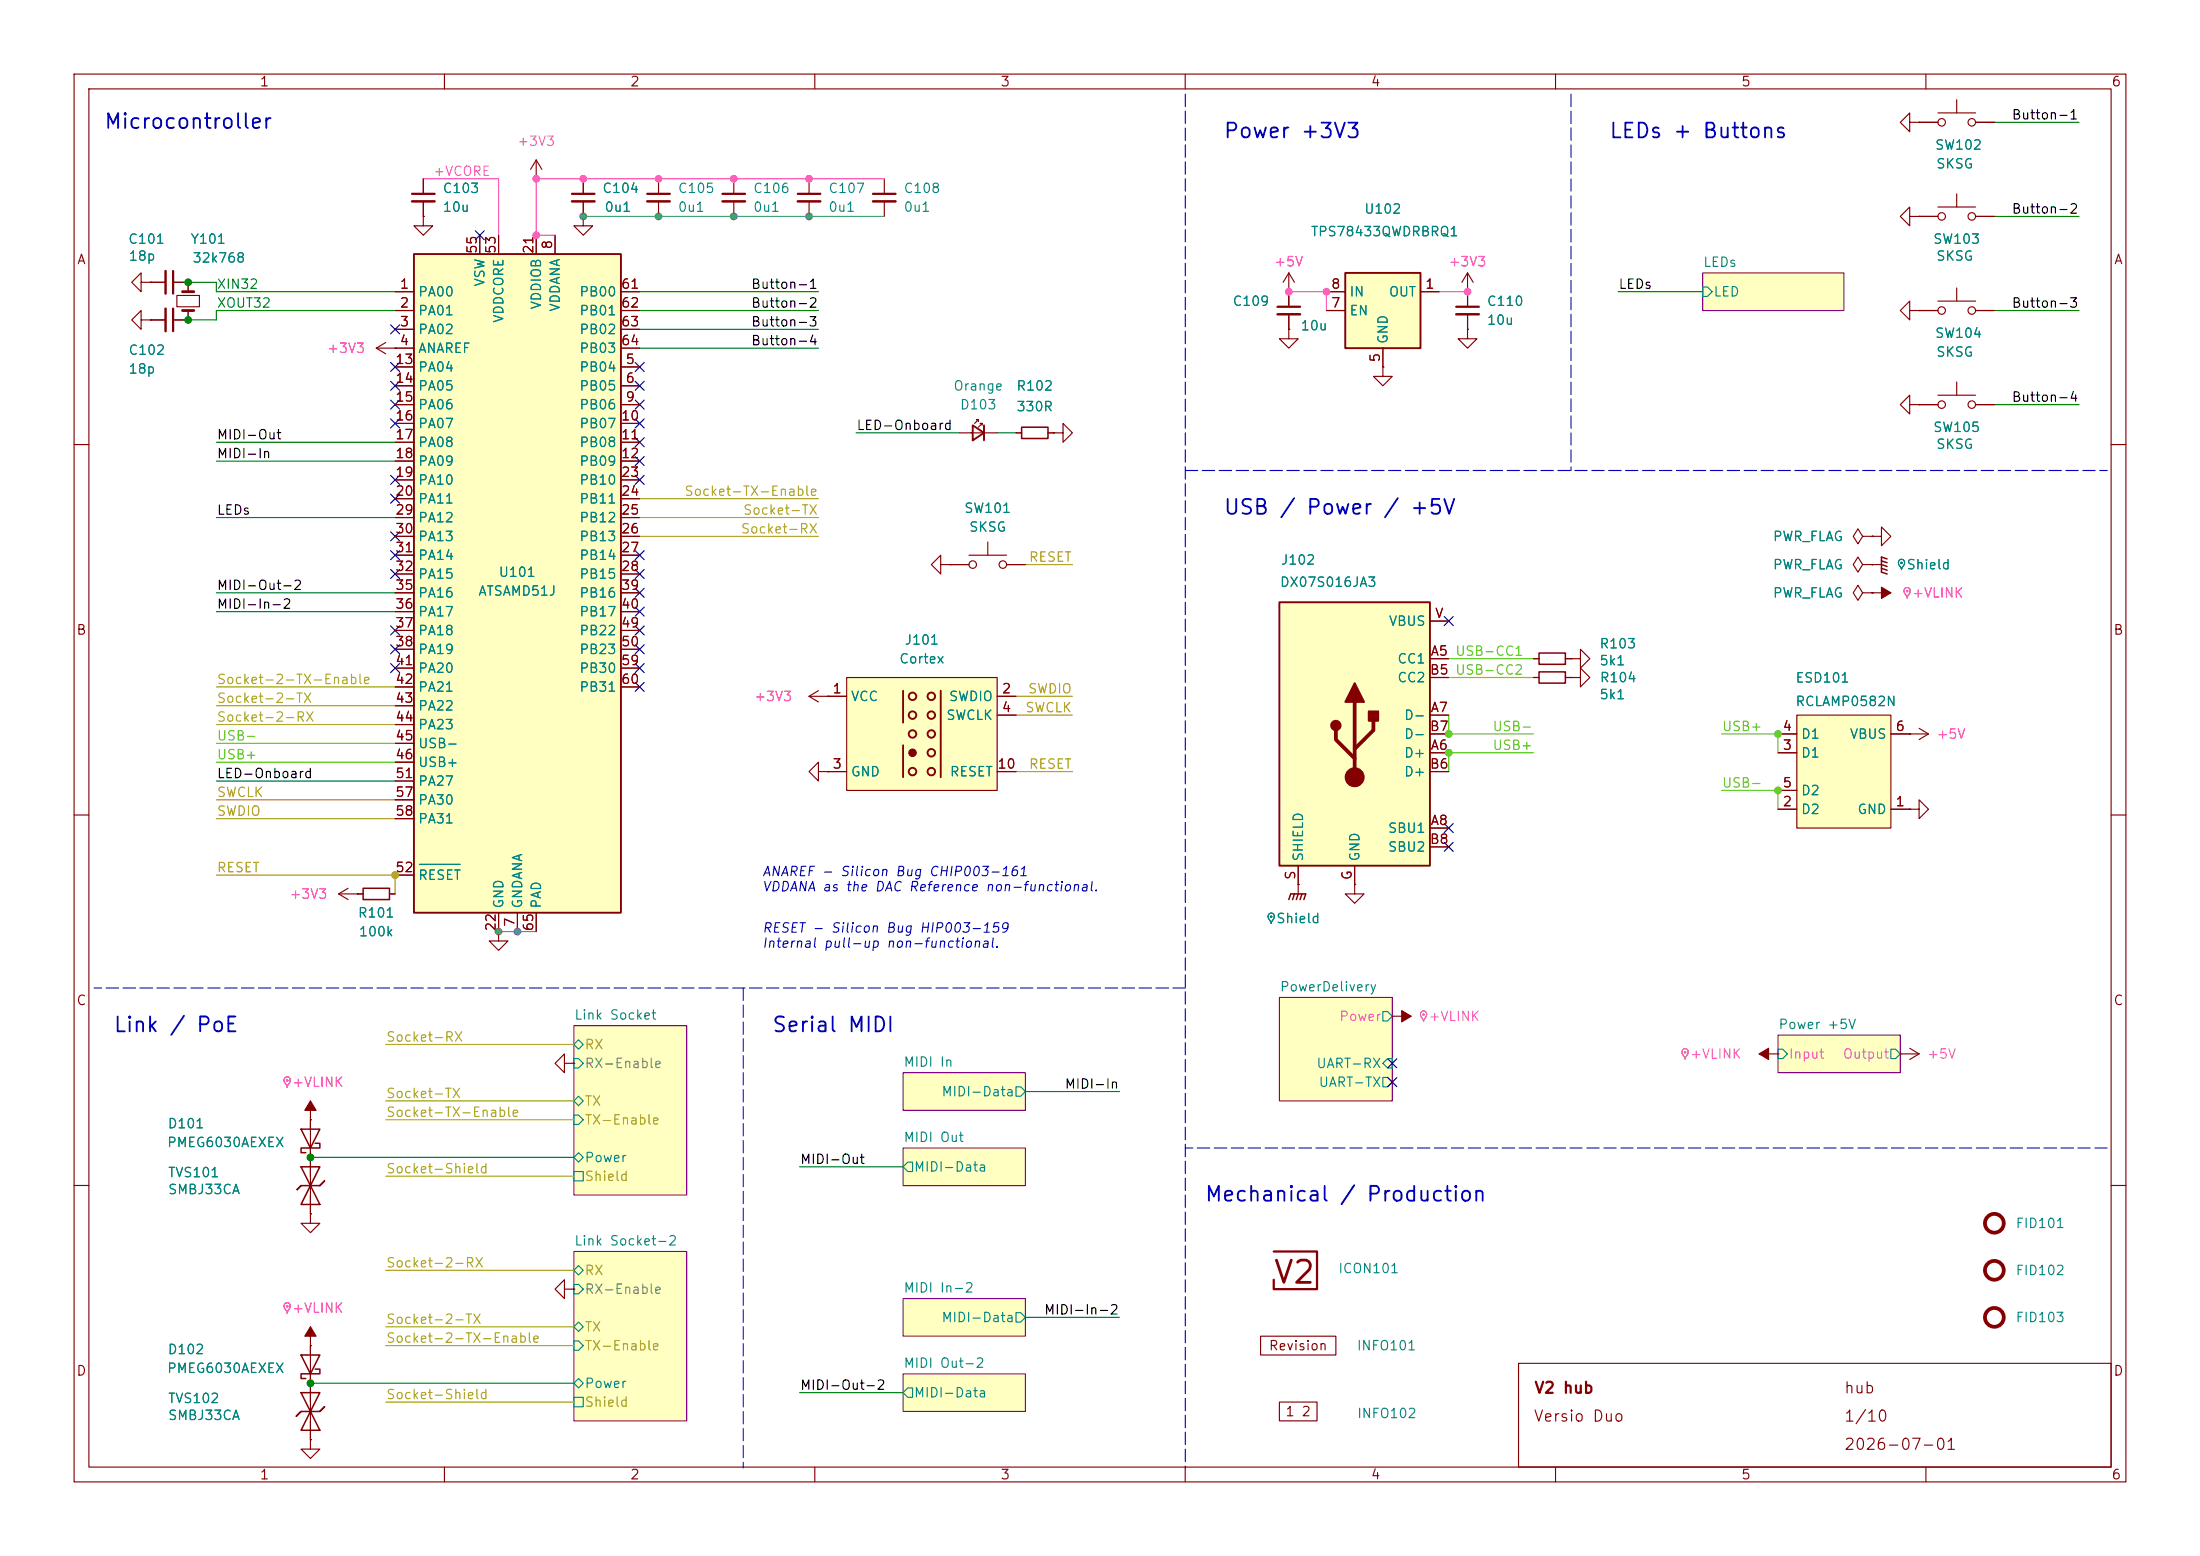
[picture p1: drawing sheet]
<svg xmlns="http://www.w3.org/2000/svg" width="297mm" height="210mm" viewBox="0 0 297 210" stroke-linecap="round" stroke-linejoin="round" font-family="sans-serif">
<g fill="none" stroke="#840000" stroke-width=".15">
<path d="M10 10h277v190h-277zM12 12h273v186h-273zM60 10v2M110 10v2M160 10v2M210 10v2M260 10v2M72.4 24.1h.1M72.4 21.6l-.8 1.3M72.4 21.6l.8 1.3M72.4 21.6v2.5M259.1 29.2h2.5"/>
<path d="M261.6 27.9h5.1M264.2 26.2v1.7M266.7 29.2h2.5M142.2 58.4h1.3v-1.2l1.3 1.2-1.3 1.3v-1.3M142.2 58.4h.1M10 60h2M127 76.2v-1.3l-1.3 1.3 1.3 1.3v-1.3h1.3M128.3 76.2h.1M128.3 76.2h2.5M130.8 74.9h5.1M133.3 73.2v1.7M135.9 76.2h2.5"/>
<path d="M285 60h2M10 110h2M257.8 109.2h1.3v-1.2l1.2 1.2-1.2 1.3v-1.3M257.8 109.2h.1M285 110h2M188 137.2h.1M188 137.2h2.5M237.5 142.2h2.5M240 142.2h.1M10 160h2M285 160h2M60 198v2"/>
<path d="M110 198v2M160 198v2M170.2 180.3h10.1v2.6h-10.1zM205 184h80v14h-80zM210 198v2M260 198v2"/>
<circle cx="262.1" cy="29.2" r=".51"/>
<circle cx="266.2" cy="29.2" r=".51"/>
<circle cx="131.3" cy="76.2" r=".51"/>
<circle cx="135.4" cy="76.2" r=".51"/>
</g>
<g fill="#ffffc2" stroke="#ffffc2" stroke-width=".14">
<path d="M172.7 134.6h15.3v14h-15.3z"/>
<path d="M229.9 36.8h19v5.1h-19z"/>
<path d="M77.5 138.4h15.2v22.9h-15.2z"/>
<path d="M121.9 144.8h16.5v5.1h-16.5z"/>
<path d="M121.9 154.9h16.5v5.1h-16.5z"/>
<path d="M121.9 185.4h16.5v5.1h-16.5z"/>
<path d="M77.5 168.9h15.2v22.9h-15.2z"/>
<path d="M121.9 175.3h16.5v5h-16.5z"/>
<path d="M240 139.7h16.5v5.1h-16.5z"/>
</g>
<path d="M229.9 36.8h19v5.1h-19zM77.5 138.4h15.2v22.9h-15.2zM172.7 134.6h15.3v14h-15.3zM240 139.7h16.5v5.1h-16.5zM121.9 144.8h16.5v5.1h-16.5zM121.9 154.9h16.5v5.1h-16.5zM77.5 168.9h15.2v22.9h-15.2zM121.9 175.3h16.5v5h-16.5zM121.9 185.4h16.5v5.1h-16.5z" fill="none" stroke="#840084" stroke-width=".15"/>
<g fill="none" stroke="#008484" stroke-width=".15">
<path d="M229.9 38.7h.6l.6 .7-.6 .6h-.6zM186.7 136.5h.6l.7 .7-.7 .6h-.6zM77.5 148.6l.6-.6 .6 .6-.6 .6zM77.5 141l.6-.7 .6 .7-.6 .6zM77.5 142.9h.6l.6 .6-.6 .6h-.6zM77.5 150.5h.6l.6 .6-.6 .7h-.6zM77.5 156.2l.6-.6 .6 .6-.6 .6zM77.5 158.1h1.2v1.3h-1.2zM122.6 156.8h.6v1.3h-.6l-.7-.6zM137.2 146.7h.6l.6 .6-.6 .7h-.6zM186.7 145.4h.6l.7 .7-.7 .6h-.6zM187.3 142.9h.7v1.2h-.7l-.6-.6z"/>
<path d="M240 141.6h.7l.6 .6-.6 .7h-.7zM255.3 141.6h.6l.6 .6-.6 .7h-.6zM77.5 179.1l.6-.7 .6 .7-.6 .6zM77.5 171.5l.6-.7 .6 .7-.6 .6zM77.5 173.4h.6l.6 .6-.6 .6h-.6zM137.2 177.2h.6l.6 .6-.6 .6h-.6zM77.5 181h.6l.6 .6-.6 .6h-.6zM77.5 186.7l.6-.6 .6 .6-.6 .6zM77.5 188.6h1.2v1.3h-1.2zM122.6 187.3h.6v1.3h-.6l-.7-.6z"/>
</g>
<path d="M172 168.9h5.8v5.1h-5.8v-1.3" fill="none" stroke="#840000" stroke-width=".3"/>
<path d="M191.9 136.6a.49 .49 0 0 1 .7 .1 .49 .49 0 0 1-.2 .7l-.2 .4-.2-.3a.64 .64 0 0 1-.1-.9zM227.2 141.6a.49 .49 0 0 1 .7 .2 .49 .49 0 0 1-.2 .7l-.2 .4-.2-.3a.64 .64 0 0 1-.1-1z" fill="none" stroke="#840000" stroke-width=".14"/>
<g fill="#840000" stroke="#840000" stroke-width=".14">
<circle cx="227.5" cy="142" r=".09"/>
<circle cx="192.2" cy="136.9" r=".09"/>
</g>
<g fill="#840000" stroke="#840000" stroke-width=".15">
<path d="M237.5 142.2l1.3-.7v1.5z"/>
<path d="M189.2 136.4l1.3 .8-1.3 .7z"/>
</g>
<path d="M191.9 136.6a.49 .49 0 0 1 .7 .1 .49 .49 0 0 1-.2 .7l-.2 .4-.2-.3a.64 .64 0 0 1-.1-.9zM227.2 141.6a.49 .49 0 0 1 .7 .2 .49 .49 0 0 1-.2 .7l-.2 .4-.2-.3a.64 .64 0 0 1-.1-1z" fill="none" stroke="#ff5cbb" stroke-width=".14"/>
<g fill="#ff5cbb" stroke="#ff5cbb" stroke-width=".14">
<circle cx="227.5" cy="142" r=".09"/>
<circle cx="192.2" cy="136.9" r=".09"/>
</g>
<path d="M172.7 81.3h20.3v35.5h-20.3z" fill="#ffffc2"/>
<path d="M172.7 81.3h20.3v35.5h-20.3z" fill="none" stroke="#840000" stroke-width=".25"/>
<g fill="#840000" stroke="#840000" stroke-width=".25">
<path d="M182.9 92.2l1.2 2.5h-2.5z"/>
<path d="M184.8 96h1.3v1.3h-1.3z"/>
<circle cx="180.3" cy="97.9" r=".63"/>
</g>
<path d="M180.3 98.6v1.2l2.6 2.6M182.9 94.7v10.2M185.4 97.3v1.3l-2.5 2.5" fill="none" stroke="#840000" stroke-width=".51"/>
<g fill="#840000" stroke="#840000" stroke-width=".15">
<path d="M254 79.2l1.3 .8-1.3 .8z"/>
<circle cx="182.9" cy="104.9" r="1.27"/>
</g>
<g fill="none" stroke="#840000" stroke-width=".15">
<path d="M19 38.1v-1.3l-1.2 1.3 1.2 1.3v-1.3h1.3M20.3 38.1h.1M23.9 39.9h3v1.5h-3zM25.4 38.1v1.3M174 39.4h.1M174 36.8l-.8 1.3M174 36.8l.8 1.3M174 36.8v4.6M19 43.2v-1.3l-1.2 1.3 1.2 1.3v-1.3h1.3M20.3 43.2h.1M20.3 43.2h2.1M25.4 41.9v1.3h-2"/>
<path d="M50.8 47l1.3 .8M50.8 47h2.5M52.1 46.2l-1.3 .8M53.3 47h.1M174 42.4v2.1M251.5 76.2l-.7-1-.6 1 .6 1 .7-1h1.2M251.5 72.4l-.7-1-.6 1 .6 1 .7-1h1.2M252.7 76.2h.1M252.7 72.4h1.3v-1.3l1.3 1.3-1.3 1.3v-1.3M252.7 72.4h.1M252.7 76.2h1.3M193 88.9h2.6"/>
<path d="M193 96.5h2.6M193 91.4h2.6M193 99.1h2.6M193 83.8h2.6M207 91.4h.8M211.3 91.4h.8M251.5 80l-.7-1-.6 1 .6 1 .7-1h1.2M252.7 80h.1M252.7 80h2.6M257.8 99.1h.1M257.8 99.1h2.5M259.1 98.3l1.2 .8"/>
<path d="M260.3 99.1l-1.2 .7M175.3 119.4h.1M175.3 116.8v3.9M182.9 119.4v1.3h1.2l-1.2 1.2-1.3-1.2h1.3M182.9 119.4h.1M182.9 116.8v2.6M193 101.6h2.6M193 111.8h2.6M193 104.1h2.6M193 114.3h2.6"/>
</g>
<path d="M256.4 75.6a.49 .49 0 0 1 .7 .2 .49 .49 0 0 1-.2 .6l-.2 .5-.1-.4a.64 .64 0 0 1-.2-.9zM257.2 79.4a.49 .49 0 0 1 .7 .2 .49 .49 0 0 1-.2 .7l-.2 .4-.2-.4a.64 .64 0 0 1-.1-.9zM171.3 123.4a.49 .49 0 0 1 .7 .1 .49 .49 0 0 1-.2 .7l-.2 .4-.1-.3a.64 .64 0 0 1-.2-.9z" fill="none" stroke="#840000" stroke-width=".14"/>
<g fill="#840000" stroke="#840000" stroke-width=".14">
<circle cx="171.6" cy="123.7" r=".09"/>
<circle cx="257.5" cy="79.8" r=".09"/>
<circle cx="256.7" cy="76" r=".09"/>
</g>
<path d="M254 76.7l.8 .3M254 76.2l.8 .3M254 75.7l.8 .2M254.8 75.4l-.8-.2v2l.8 .3M207.8 90.7h3.5v1.5h-3.5zM174 121.4l.2-.7h2.1l-.3 .7M174.8 120.7l-.3 .7M175.3 120.7l-.3 .7M175.8 120.7l-.3 .7" fill="none" stroke="#840000" stroke-width=".2"/>
<path d="M256.4 75.6a.49 .49 0 0 1 .7 .2 .49 .49 0 0 1-.2 .6l-.2 .5-.1-.4a.64 .64 0 0 1-.2-.9zM171.3 123.4a.49 .49 0 0 1 .7 .1 .49 .49 0 0 1-.2 .7l-.2 .4-.1-.3a.64 .64 0 0 1-.2-.9z" fill="none" stroke="#008484" stroke-width=".14"/>
<g fill="#008484" stroke="#008484" stroke-width=".14">
<circle cx="171.6" cy="123.7" r=".09"/>
<circle cx="256.7" cy="76" r=".09"/>
</g>
<path d="M257.2 79.4a.49 .49 0 0 1 .7 .2 .49 .49 0 0 1-.2 .7l-.2 .4-.2-.4a.64 .64 0 0 1-.1-.9z" fill="none" stroke="#ff5cbb" stroke-width=".14"/>
<circle cx="257.5" cy="79.8" r=".09" fill="#ff5cbb" stroke="#ff5cbb" stroke-width=".14"/>
<path d="M23.4 41.7v3M172.5 41.4h3" fill="none" stroke="#840000" stroke-width=".3"/>
<path d="M22.4 41.7v3M172.5 42.4h3" fill="none" stroke="#840000" stroke-width=".33"/>
<path d="M24.6 39.4h1.6M24.6 41.9h1.6" fill="none" stroke="#840000" stroke-width=".38"/>
<path d="M114.3 91.4h20.3v15.3h-20.3z" fill="#ffffc2"/>
<g fill="none" stroke="#840000" stroke-width=".25">
<path d="M121.9 93.2v4.3M127 93.2v11.7M121.9 100.6v4.3"/>
<circle cx="123.2" cy="94" r=".51"/>
<circle cx="123.2" cy="96.5" r=".51"/>
<circle cx="123.2" cy="99.1" r=".51"/>
<circle cx="125.7" cy="94" r=".51"/>
<circle cx="125.7" cy="96.5" r=".51"/>
<circle cx="125.7" cy="99.1" r=".51"/>
<circle cx="123.2" cy="104.1" r=".51"/>
<circle cx="125.7" cy="101.6" r=".51"/>
<circle cx="125.7" cy="104.1" r=".51"/>
</g>
<g fill="#840000" stroke="#840000" stroke-width=".14">
<circle cx="123.2" cy="101.6" r=".51"/>
<circle cx="38.8" cy="176.3" r=".09"/>
</g>
<g fill="none" stroke="#840000" stroke-width=".15">
<path d="M186.7 49.5v1.3h1.3l-1.3 1.3-1.3-1.3h1.3M186.7 49.5h.1M257.8 54.6v-1.3l-1.3 1.3 1.3 1.3v-1.3h1.3M259.1 54.6h.1M111.8 94h2.5M114.3 91.4h20.3v15.3h-20.3zM134.6 94h2.6M134.6 96.5h2.6M207 88.9h.8M211.3 88.9h.8M212.1 88.9h1.3v-1.3l1.2 1.3-1.2 1.3v-1.3M212.1 88.9h.1"/>
<path d="M212.1 91.4h1.3v-1.2l1.2 1.2-1.2 1.3v-1.3M212.1 91.4h.1M111.8 104.1h2.5M134.6 104.1h2.6M41.9 151.1v12.7M41.9 179.1v7.6M41.9 194.3v1.3h1.3l-1.3 1.3-1.3-1.3h1.3M41.9 194.3h.1M41.9 181.6h.1"/>
</g>
<path d="M207.8 88.1h3.5v1.6h-3.5zM40.6 157.5h2.6l-1.3 2.5zM40.6 152.4h2.6l-1.3 2.5zM42.5 154.3h.7v.6h-2.6v.7h.7M40.6 160l-.6 .7 .6-.7h2.6l.6-.6-.6 .6M41.9 160l1.3 2.6h-2.6zM40.6 182.9h2.6l-1.3 2.5zM42.5 184.8h.7v.6h-2.6v.7h.7" fill="none" stroke="#840000" stroke-width=".2"/>
<path d="M38.5 175.9a.49 .49 0 0 1 .7 .2 .49 .49 0 0 1-.2 .7l-.2 .4-.2-.3a.64 .64 0 0 1-.1-1z" fill="none" stroke="#840000" stroke-width=".14"/>
<path d="M41.9 179.1l.8 1.2h-1.6z" fill="#840000" stroke="#840000" stroke-width=".15"/>
<path d="M38.5 175.9a.49 .49 0 0 1 .7 .2 .49 .49 0 0 1-.2 .7l-.2 .4-.2-.3a.64 .64 0 0 1-.1-1z" fill="none" stroke="#ff5cbb" stroke-width=".14"/>
<circle cx="38.8" cy="176.3" r=".09" fill="#ff5cbb" stroke="#ff5cbb" stroke-width=".14"/>
<g fill="none" stroke="#840000" stroke-width=".51">
<circle cx="269.2" cy="171.4" r="1.27"/>
<circle cx="269.2" cy="177.8" r="1.27"/>
</g>
<path d="M55.9 34.3h27.9v88.9h-27.9z" fill="#ffffc2"/>
<path d="M55.9 34.3h27.9v88.9h-27.9z" fill="none" stroke="#840000" stroke-width=".25"/>
<g fill="none" stroke="#840000" stroke-width=".15">
<path d="M53.3 39.4h2.6M57.1 29.2v1.3h1.3l-1.3 1.3-1.2-1.3h1.2M57.1 29.2h.1M64.8 31.8v2.5M67.3 31.8v2.5M72.4 31.8v2.5M74.9 31.8v2.5M78.7 29.2v1.3h1.3l-1.3 1.3-1.2-1.3h1.2M78.7 29.2h.1M83.8 39.4h2.6M53.3 47h2.6M53.3 41.9h2.6"/>
<path d="M53.3 44.5h2.6M53.3 49.5h2.6M53.3 52.1h2.6M53.3 54.6h2.6M53.3 57.2h2.6M53.3 59.7h2.6M83.8 47h2.6M83.8 41.9h2.6M83.8 44.5h2.6M83.8 49.5h2.6M83.8 52.1h2.6M83.8 54.6h2.6"/>
<path d="M83.8 57.2h2.6M83.8 59.7h2.6M259.1 54.6h2.5M261.6 53.3h5.1M264.2 51.6v1.7M266.7 54.6h2.5M53.3 62.2h2.6M53.3 64.8h2.6M53.3 67.3h2.6M53.3 69.9h2.6M53.3 72.4h2.6M53.3 74.9h2.6"/>
<path d="M53.3 77.5h2.6M83.8 62.2h2.6M83.8 64.8h2.6M83.8 67.3h2.6M83.8 69.9h2.6M83.8 72.4h2.6M83.8 74.9h2.6M83.8 77.5h2.6M53.3 80h2.6M53.3 82.6h2.6M53.3 85.1h2.6M53.3 87.6h2.6"/>
<path d="M53.3 90.2h2.6M53.3 92.7h2.6M53.3 95.3h2.6M53.3 97.8h2.6M83.8 80h2.6M83.8 82.6h2.6M83.8 85.1h2.6M83.8 87.6h2.6M83.8 90.2h2.6M83.8 92.7h2.6M109.2 94l1.3 .7M109.2 94h2.6"/>
<path d="M110.5 93.2l-1.3 .8M111.8 94h.1M53.3 100.3h2.6M53.3 102.9h2.6M53.3 105.4h2.6M53.3 118.1h2.6M53.3 108h2.6M53.3 110.5h2.6M110.5 104.1v-1.2l-1.3 1.2 1.3 1.3v-1.3h1.3M111.8 104.1h.1M67.3 123.2v2.5M69.8 123.2v2.5"/>
<path d="M72.4 123.2v2.5M256.5 142.2h.1M256.5 142.2h2.6M257.8 141.5l1.3 .7M259.1 142.2l-1.3 .8M41.9 163.8v1.3h1.3l-1.3 1.3-1.3-1.3h1.3M41.9 163.8h.1M41.9 186.7v7.6"/>
<circle cx="262.1" cy="54.6" r=".51"/>
<circle cx="266.2" cy="54.6" r=".51"/>
</g>
<path d="M56.6 116.7h5.5" fill="none" stroke="#008484" stroke-width=".15"/>
<circle cx="269.2" cy="165.1" r="1.27" fill="none" stroke="#840000" stroke-width=".51"/>
<path d="M40.6 190.5l-.6 .6 .6-.6h2.6l.6-.6-.6 .6M40.6 188h2.6l-1.3 2.5zM41.9 190.5l1.3 2.5h-2.6z" fill="none" stroke="#840000" stroke-width=".2"/>
<path d="M242.6 96.5h12.7v15.3h-12.7z" fill="#ffffc2"/>
<g fill="none" stroke="#840000" stroke-width=".15">
<path d="M257.8 16.5v-1.3l-1.3 1.3 1.3 1.3v-1.3h1.3M259.1 16.5h.1M259.1 16.5h2.5M261.6 15.2h5.1M264.2 13.5v1.7M266.7 16.5h2.5M20.3 38.1h2.1M23.4 38.1h2M57.1 24.1v2.1M57.1 27.2v2M78.7 24.1v2.1M78.7 27.2v2"/>
<path d="M88.9 24.1v2.1M88.9 27.2v2M99.1 24.1v2.1M99.1 27.2v2M109.2 24.1v2.1M109.2 27.2v2M119.4 24.1v2.1M119.4 27.2v2M198.1 39.4h.1M198.1 36.8l-.7 1.3M198.1 36.8l.8 1.3M198.1 36.8v4.6"/>
<path d="M257.8 29.2v-1.3l-1.3 1.3 1.3 1.3v-1.3h1.3M259.1 29.2h.1M264.2 38.9v1.7M129.5 58.4h5.1M132.1 56.9v-.3h-.3h.3l-.5 .6M132.6 57.4v-.2h-.3h.3l-.5 .5M137.2 58.4h.7M141.5 58.4h.7M174 44.5v1.2h1.3l-1.3 1.3-1.3-1.3h1.3M174 44.5h.1M198.1 44.5v1.2h1.3l-1.3 1.3-1.3-1.3h1.3M198.1 44.5h.1"/>
<path d="M198.1 42.4v2.1M257.8 41.9v-1.3l-1.3 1.3 1.3 1.3v-1.3h1.3M259.1 41.9h.1M259.1 41.9h2.5M261.6 40.6h5.1M266.7 41.9h2.5M240 99.1h2.6M242.6 96.5h12.7v15.3h-12.7zM255.3 99.1h2.5M47 119.9l-1.3 .8M240 109.2h2.6M240 101.6h2.6"/>
<path d="M240 106.7h2.6M255.3 109.2h2.5M45.7 120.7l1.3 .7M45.7 120.7h3.3M48.3 120.7h.1M52.6 120.7h.7M67.3 125.7v1.3h1.3l-1.3 1.3-1.3-1.3h1.3M67.3 125.7h.1M41.9 151.1h.1M41.9 148.6v2.5M76.2 143.5v-1.3l-1.3 1.3 1.3 1.3v-1.3h1.3M77.5 143.5h.1"/>
<path d="M76.2 174v-1.3l-1.3 1.3 1.3 1.3v-1.3h1.3M77.5 174h.1M172.7 189.2h5.1v2.6h-5.1z"/>
<circle cx="262.1" cy="16.5" r=".51"/>
<circle cx="266.2" cy="16.5" r=".51"/>
<circle cx="262.1" cy="41.9" r=".51"/>
<circle cx="266.2" cy="41.9" r=".51"/>
</g>
<path d="M23.4 36.6v3M55.6 26.2h3.1M77.2 26.2h3.1M87.4 26.2h3M97.5 26.2h3.1M107.7 26.2h3M117.9 26.2h3M196.6 41.4h3" fill="none" stroke="#840000" stroke-width=".3"/>
<path d="M22.4 36.6v3M55.6 27.2h3.1M77.2 27.2h3.1M87.4 27.2h3M97.5 27.2h3.1M107.7 27.2h3M117.9 27.2h3M196.6 42.4h3" fill="none" stroke="#840000" stroke-width=".33"/>
<path d="M38.5 145.4a.49 .49 0 0 1 .7 .2 .49 .49 0 0 1-.2 .7l-.2 .4-.2-.3a.64 .64 0 0 1-.1-1z" fill="none" stroke="#840000" stroke-width=".14"/>
<circle cx="38.8" cy="145.8" r=".09" fill="#840000" stroke="#840000" stroke-width=".14"/>
<path d="M41.9 148.6l.8 1.3h-1.6z" fill="#840000" stroke="#840000" stroke-width=".15"/>
<path d="M38.5 145.4a.49 .49 0 0 1 .7 .2 .49 .49 0 0 1-.2 .7l-.2 .4-.2-.3a.64 .64 0 0 1-.1-1z" fill="none" stroke="#ff5cbb" stroke-width=".14"/>
<circle cx="38.8" cy="145.8" r=".09" fill="#ff5cbb" stroke="#ff5cbb" stroke-width=".14"/>
<path d="M137.9 57.7h3.6v1.5h-3.6zM49 119.9h3.6v1.5h-3.6z" fill="none" stroke="#840000" stroke-width=".2"/>
<path d="M131.3 57.4l1.5 1-1.5 1zM132.8 57.4v2" fill="none" stroke="#840000" stroke-width=".25"/>
<path d="M181.6 36.8h10.2v10.2h-10.2z" fill="#ffffc2"/>
<path d="M181.6 36.8h10.2v10.2h-10.2z" fill="none" stroke="#840000" stroke-width=".25"/>
<g fill="none" stroke="#840000" stroke-width=".15">
<path d="M259.1 16.5h.1M259.1 16.5h2.5M266.7 16.5h2.5M20.3 38.1h.1M20.3 38.1h2.1M23.4 38.1h2v1.3M53.3 39.4h2.6M57.1 29.2h.1M57.1 24.1v2.1M57.1 27.2v2M64.8 31.8v2.5M67.3 31.8v2.5"/>
<path d="M72.4 31.8v2.5M74.9 31.8v2.5M78.7 29.2h.1M78.7 24.1v2.1M78.7 27.2v2M83.8 39.4h2.6M174 39.4h.1M174 39.4v2M179.1 39.4h2.5M191.8 39.4h2.5M198.1 39.4h.1M198.1 39.4v2"/>
<path d="M259.1 29.2h.1M259.1 29.2h2.5M266.7 29.2h2.5M20.3 43.2h.1M20.3 43.2h2.1M25.4 41.9v1.3h-2M53.3 47h.1M53.3 41.9h2.6M53.3 47h2.6M53.3 44.5h2.6M53.3 49.5h2.6M53.3 52.1h2.6"/>
<path d="M53.3 54.6h2.6M53.3 57.2h2.6M53.3 59.7h2.6M83.8 41.9h2.6M83.8 47h2.6M83.8 44.5h2.6M83.8 49.5h2.6M83.8 52.1h2.6M83.8 54.6h2.6M83.8 57.2h2.6M83.8 59.7h2.6M137.2 58.4h.7"/>
<path d="M141.5 58.4h.7M142.2 58.4h.1M174 44.5h.1M174 42.4v2.1M179.1 41.9h2.5M186.7 49.5h.1M186.7 47v2.5M198.1 44.5h.1M198.1 42.4v2.1M259.1 54.6h.1M259.1 41.9h.1M259.1 41.9h2.5"/>
<path d="M259.1 54.6h2.5M266.7 41.9h2.5M266.7 54.6h2.5M53.3 62.2h2.6M53.3 64.8h2.6M53.3 67.3h2.6M53.3 69.9h2.6M53.3 72.4h2.6M53.3 74.9h2.6M53.3 77.5h2.6M83.8 62.2h2.6M83.8 64.8h2.6"/>
<path d="M83.8 67.3h2.6M83.8 69.9h2.6M83.8 72.4h2.6M83.8 74.9h2.6M83.8 77.5h2.6M128.3 76.2h.1M128.3 76.2h2.5M135.9 76.2h2.5M252.7 72.4h.1M252.7 76.2h.1M53.3 80h2.6M53.3 82.6h2.6"/>
<path d="M53.3 85.1h2.6M53.3 87.6h2.6M53.3 90.2h2.6M53.3 92.7h2.6M53.3 95.3h2.6M53.3 97.8h2.6M83.8 80h2.6M83.8 82.6h2.6M83.8 85.1h2.6M83.8 87.6h2.6M83.8 90.2h2.6M83.8 92.7h2.6"/>
<path d="M111.8 94h.1M111.8 94h2.5M134.6 94h2.6M134.6 96.5h2.6M193 96.5h2.6M193 88.9h2.6M193 91.4h2.6M193 99.1h2.6M193 83.8h2.6M207 88.9h.8M207 91.4h.8M211.3 88.9h.8"/>
<path d="M211.3 91.4h.8M212.1 91.4h.1M212.1 88.9h.1M240 99.1h2.6M252.7 80h.1M255.3 99.1h2.5M257.8 99.1h.1M53.3 100.3h2.6M53.3 102.9h2.6M53.3 105.4h2.6M53.3 118.1h2.6M53.3 108h2.6"/>
<path d="M53.3 110.5h2.6M111.8 104.1h.1M111.8 104.1h2.5M134.6 104.1h2.6M175.3 119.4h.1M175.3 116.8v2.6M182.9 119.4h.1M182.9 116.8v2.6M193 104.1h2.6M193 101.6h2.6M193 111.8h2.6M193 114.3h2.6"/>
<path d="M240 101.6h2.6M240 109.2h2.6M240 106.7h2.6M255.3 109.2h2.5M257.8 109.2h.1M48.3 120.7h.1M48.3 120.7h.7M52.6 120.7h.7M67.3 125.7h.1M67.3 123.2v2.5M69.8 123.2v2.5M72.4 123.2v2.5"/>
<path d="M41.9 151.1h.1M41.9 151.1v1.3M41.9 154.9v3.9M41.9 163.8h.1M41.9 161.3v2.5M41.9 181.6h.1M41.9 194.3h.1M41.9 181.6v1.3M41.9 185.4v3.8M41.9 191.8v2.5"/>
</g>
<path d="M160 12.7v185.4M212.1 12.7v50.8M160 63.5h124.5M100.3 133.4v64.7M160 133.4h-147.3M284.5 154.9h-124.5" fill="none" stroke="#0000c2" stroke-width=".15" stroke-dasharray="1.7 .6"/>
<g fill="none" stroke="#a3a30c" stroke-width=".15">
<path d="M86.4 72.4h24.1M86.4 67.3h24.1M86.4 69.9h24.1M29.2 95.3h24.1M29.2 92.7h24.1M29.2 97.8h24.1M52.1 148.6h25.4M52.1 141h25.4M52.1 151.1h25.4M52.1 158.8h25.4M52.1 179.1h25.4M52.1 171.5h25.4"/>
<path d="M52.1 189.2h25.4M52.1 181.6h25.4"/>
</g>
<path d="M138.4 76.2h6.4M137.2 96.5h7.6M137.2 94h7.6M29.2 110.5h24.1M29.2 108h24.1M29.2 118.1h24.1v2.6M137.2 104.1h7.6" fill="none" stroke="#b27502" stroke-width=".15"/>
<g fill="none" stroke="#008400" stroke-width=".15">
<path d="M269.2 16.5h11.5M86.4 39.4h24.1M218.4 39.4h11.5M269.2 29.2h11.5M29.2 59.7h24.1M86.4 41.9h24.1M86.4 44.5h24.1M86.4 47h24.1M115.6 58.4h13.9M134.6 58.4h2.6M269.2 54.6h11.5M269.2 41.9h11.5"/>
<path d="M29.2 62.2h24.1M29.2 69.9h24.1M29.2 80h24.1M29.2 82.6h24.1M29.2 105.4h24.1M41.9 156.2h35.6M107.9 157.5h14M138.4 147.3h12.7M138.4 177.8h12.7M41.9 186.7h35.6M107.9 188h14"/>
</g>
<path d="M78.7 29.2h40.7M67.3 125.7h5.1" fill="none" stroke="#676767" stroke-width=".15"/>
<path d="M57.1 24.1h10.2v7.7M119.4 24.1h-47v7.7h2.5M174 39.4h5.1v2.5M194.3 39.4h3.8" fill="none" stroke="#ff5cbb" stroke-width=".15"/>
<path d="M195.6 96.5v2.6h11.4M195.6 88.9h11.4M195.6 91.4h11.4M232.4 99.1h7.6v2.5M29.2 102.9h24.1M29.2 100.3h24.1M207 101.6h-11.4v2.5M232.4 106.7h7.6v2.5" fill="none" stroke="#51c90f" stroke-width=".15"/>
<path d="M25.4 38.1h3.8v1.3h24.1M53.3 41.9h-24.1v1.3h-3.8" fill="none" stroke="#0b8109" stroke-width=".15"/>
<g fill="none" stroke="#000084" stroke-width=".15">
<path d="M64.2 31.1l1.2 1.3M65.4 31.1l-1.2 1.3M52.7 43.8l1.2 1.3M52.7 56.5l1.2 1.3M52.7 48.9l1.2 1.2M52.7 54l1.2 1.2M52.7 51.5l1.2 1.2M53.9 43.8l-1.2 1.3M53.9 56.5l-1.2 1.3M53.9 48.9l-1.2 1.2M53.9 54l-1.2 1.2M53.9 51.5l-1.2 1.2"/>
<path d="M85.8 48.9l1.2 1.2M85.8 59.1l1.2 1.2M85.8 56.5l1.2 1.3M85.8 54l1.2 1.2M85.8 51.5l1.2 1.2M87 48.9l-1.2 1.2M87 59.1l-1.2 1.2M87 56.5l-1.2 1.3M87 54l-1.2 1.2M87 51.5l-1.2 1.2M52.7 64.2l1.2 1.2M52.7 74.3l1.2 1.2"/>
<path d="M52.7 66.7l1.2 1.2M52.7 71.8l1.2 1.2M52.7 76.9l1.2 1.2M53.9 64.2l-1.2 1.2M53.9 74.3l-1.2 1.2M53.9 66.7l-1.2 1.2M53.9 71.8l-1.2 1.2M53.9 76.9l-1.2 1.2M85.8 61.6l1.2 1.2M85.8 64.2l1.2 1.2M85.8 74.3l1.2 1.2M85.8 76.9l1.2 1.2"/>
<path d="M85.8 79.4l1.2 1.2M87 61.6l-1.2 1.2M87 64.2l-1.2 1.2M87 74.3l-1.2 1.2M87 76.9l-1.2 1.2M87 79.4l-1.2 1.2M52.7 87l1.2 1.2M52.7 84.5l1.2 1.2M52.7 89.6l1.2 1.2M53.9 89.6l-1.2 1.2M53.9 84.5l-1.2 1.2M53.9 87l-1.2 1.2"/>
<path d="M85.8 81.9l1.2 1.3M85.8 87l1.2 1.2M85.8 84.5l1.2 1.2M85.8 92.1l1.2 1.2M85.8 89.6l1.2 1.2M87 81.9l-1.2 1.3M87 87l-1.2 1.2M87 84.5l-1.2 1.2M87 92.1l-1.2 1.2M87 89.6l-1.2 1.2M195 83.2l1.2 1.2M196.2 83.2l-1.2 1.2"/>
<path d="M195 113.7l1.2 1.2M195 111.2l1.2 1.2M196.2 113.7l-1.2 1.2M196.2 111.2l-1.2 1.2M187.4 142.9l1.2 1.2M187.4 145.4l1.2 1.3M188.6 142.9l-1.2 1.2M188.6 145.4l-1.2 1.3"/>
</g>
<path d="M56.6 116.7h5.5" fill="none" stroke="#008484" stroke-width=".15"/>
<path d="M257.2 79.4a.49 .49 0 0 1 .7 .2 .49 .49 0 0 1-.2 .7l-.2 .4-.2-.4a.64 .64 0 0 1-.1-.9zM38.5 145.4a.49 .49 0 0 1 .7 .2 .49 .49 0 0 1-.2 .7l-.2 .4-.2-.3a.64 .64 0 0 1-.1-1zM38.5 175.9a.49 .49 0 0 1 .7 .2 .49 .49 0 0 1-.2 .7l-.2 .4-.2-.3a.64 .64 0 0 1-.1-1z" fill="none" stroke="#ff5cbb" stroke-width=".14"/>
<g fill="#ff5cbb" stroke="#ff5cbb" stroke-width=".14">
<circle cx="38.8" cy="145.8" r=".09"/>
<circle cx="38.8" cy="176.3" r=".09"/>
<circle cx="257.5" cy="79.8" r=".09"/>
<circle cx="198.1" cy="39.4" r=".46"/>
<circle cx="179.1" cy="39.4" r=".46"/>
<circle cx="174" cy="39.4" r=".46"/>
<circle cx="72.4" cy="31.8" r=".46"/>
<circle cx="72.4" cy="24.1" r=".46"/>
<circle cx="99.1" cy="24.1" r=".46"/>
<circle cx="109.2" cy="24.1" r=".46"/>
<circle cx="78.7" cy="24.1" r=".46"/>
<circle cx="88.9" cy="24.1" r=".46"/>
</g>
<path d="M256.4 75.6a.49 .49 0 0 1 .7 .2 .49 .49 0 0 1-.2 .6l-.2 .5-.1-.4a.64 .64 0 0 1-.2-.9zM171.3 123.4a.49 .49 0 0 1 .7 .1 .49 .49 0 0 1-.2 .7l-.2 .4-.1-.3a.64 .64 0 0 1-.2-.9z" fill="none" stroke="#008484" stroke-width=".14"/>
<g fill="#008484" stroke="#008484" stroke-width=".14">
<circle cx="256.7" cy="76" r=".09"/>
<circle cx="171.6" cy="123.7" r=".09"/>
</g>
<g fill="#0b8109" stroke="#0b8109" stroke-width=".14">
<circle cx="25.4" cy="38.1" r=".46"/>
<circle cx="25.4" cy="43.2" r=".46"/>
</g>
<g fill="#676767" stroke="#676767" stroke-width=".14">
<circle cx="78.7" cy="29.2" r=".46"/>
<circle cx="67.3" cy="125.7" r=".46"/>
<circle cx="69.8" cy="125.7" r=".46"/>
<circle cx="109.2" cy="29.2" r=".46"/>
<circle cx="99.1" cy="29.2" r=".46"/>
<circle cx="88.9" cy="29.2" r=".46"/>
</g>
<circle cx="53.3" cy="118.1" r=".46" fill="#b27502" stroke="#b27502" stroke-width=".14"/>
<g fill="#008400" stroke="#008400" stroke-width=".14">
<circle cx="41.9" cy="156.2" r=".46"/>
<circle cx="41.9" cy="186.7" r=".46"/>
</g>
<g fill="#51c90f" stroke="#51c90f" stroke-width=".14">
<circle cx="195.6" cy="99.1" r=".46"/>
<circle cx="195.6" cy="101.6" r=".46"/>
<circle cx="240" cy="99.1" r=".46"/>
<circle cx="240" cy="106.7" r=".46"/>
</g>
<text font-size="3" fill="#840000" x="171.7" y="174">V2</text>
<g font-size="2" fill="#0000c2">
<text x="13.9" y="17.9">Microcontroller</text>
<text x="165.1" y="19.1">Power +3V3</text>
<text x="217.1" y="19.1">LEDs + Buttons</text>
<text x="165.1" y="69.9">USB / Power / +5V</text>
<text x="15.2" y="139.8">Link / PoE</text>
<text x="104.1" y="139.8">Serial MIDI</text>
<text x="162.5" y="162.7">Mechanical / Production</text>
</g>
<g font-size="1.5" fill="#840000">
<text x="207" y="188.4">V2 hub</text>
<text x="248.9" y="188.4">hub</text>
<text x="206.9" y="192.3">Versio Duo</text>
<text x="248.9" y="196.1">2026-07-01</text>
<text x="248.9" y="192.3">1/10</text>
</g>
<g font-size="1.3" fill="#840000">
<text x="35" y="12">1</text>
<text x="85" y="12">2</text>
<text x="135" y="12">3</text>
<text x="185" y="12">4</text>
<text x="235" y="12">5</text>
<text x="285" y="12">6</text>
<text x="10.3" y="36">A</text>
<text x="64.7" y="34.4" transform="rotate(-90 64.7 34.4)">55</text>
<text x="67.2" y="34.4" transform="rotate(-90 67.2 34.4)">53</text>
<text x="72.3" y="34.4" transform="rotate(-90 72.3 34.4)">21</text>
<text x="74.8" y="33.8" transform="rotate(-90 74.8 33.8)">8</text>
<text x="285.3" y="36">A</text>
<text x="53.9" y="39.3">1</text>
<text x="53.9" y="41.8">2</text>
<text x="83.8" y="39.3">61</text>
<text x="83.8" y="41.8">62</text>
<text x="179.6" y="41.8">7</text>
<text x="179.6" y="39.3">8</text>
<text x="192.3" y="39.3">1</text>
<text x="53.9" y="44.4">3</text>
<text x="53.9" y="46.9">4</text>
<text x="83.8" y="46.9">64</text>
<text x="83.8" y="44.4">63</text>
<text x="53.3" y="49.4">13</text>
<text x="53.3" y="52">14</text>
<text x="84.4" y="49.4">5</text>
<text x="84.4" y="52">6</text>
<text x="186.6" y="49" transform="rotate(-90 186.6 49)">5</text>
<text x="53.3" y="54.5">15</text>
<text x="53.3" y="57.1">16</text>
<text x="53.3" y="59.6">17</text>
<text x="83.8" y="57.1">10</text>
<text x="83.8" y="59.6">11</text>
<text x="84.4" y="54.5">9</text>
<text x="53.3" y="62.1">18</text>
<text x="53.3" y="64.7">19</text>
<text x="83.8" y="62.1">12</text>
<text x="83.8" y="64.7">23</text>
<text x="53.3" y="67.2">20</text>
<text x="53.3" y="69.8">29</text>
<text x="83.8" y="67.2">24</text>
<text x="83.8" y="69.8">25</text>
<text x="53.3" y="72.3">30</text>
<text x="53.3" y="74.8">31</text>
<text x="53.3" y="77.4">32</text>
<text x="83.8" y="72.3">26</text>
<text x="83.8" y="74.8">27</text>
<text x="83.8" y="77.4">28</text>
<text x="53.3" y="79.9">35</text>
<text x="53.3" y="82.5">36</text>
<text x="83.8" y="79.9">39</text>
<text x="83.8" y="82.5">40</text>
<text x="193.6" y="83.7">V</text>
<text x="10.2" y="86">B</text>
<text x="53.3" y="85">37</text>
<text x="53.3" y="87.5">38</text>
<text x="83.8" y="85">49</text>
<text x="83.8" y="87.5">50</text>
<text x="193" y="88.8">A5 USB-CC1</text>
<text x="193" y="88.8">A5</text>
<text x="285.2" y="86">B</text>
<text x="53.3" y="90.1">41</text>
<text x="53.3" y="92.6">42</text>
<text x="53.3" y="95.2">43</text>
<text x="83.8" y="90.1">59</text>
<text x="83.8" y="92.6">60</text>
<text x="112.3" y="93.9">1</text>
<text x="135.2" y="93.9">2</text>
<text x="192.9" y="91.4">B5 USB-CC2</text>
<text x="192.9" y="91.4">B5</text>
<text x="53.3" y="97.7">44</text>
<text x="53.3" y="100.2">45</text>
<text x="135.2" y="96.4">4</text>
<text x="192.9" y="99">B7</text>
<text x="193" y="101.5">A6</text>
<text x="193" y="96.4">A7</text>
<text x="240.6" y="101.5">3</text>
<text x="240.6" y="99">4</text>
<text x="255.8" y="99">6</text>
<text x="53.3" y="102.8">46</text>
<text x="53.3" y="105.3">51</text>
<text x="53.3" y="107.9">57</text>
<text x="112.3" y="104.1">3</text>
<text x="134.6" y="104.1">10</text>
<text x="192.9" y="104.1">B6</text>
<text x="240.6" y="106.6">5</text>
<text x="53.3" y="110.4">58</text>
<text x="193" y="111.7">A8</text>
<text x="240.6" y="109.1">2</text>
<text x="255.8" y="109.1">1</text>
<text x="53.3" y="118">52</text>
<text x="175.2" y="118.8" transform="rotate(-90 175.2 118.8)">S</text>
<text x="182.8" y="118.9" transform="rotate(-90 182.8 118.9)">G</text>
<text x="192.9" y="114.2">B8</text>
<text x="67.2" y="125.8" transform="rotate(-90 67.2 125.8)">22</text>
<text x="69.8" y="125.2" transform="rotate(-90 69.8 125.2)">7</text>
<text x="72.3" y="125.8" transform="rotate(-90 72.3 125.8)">65</text>
<text x="10.2" y="136">C</text>
<text x="285.2" y="136">C</text>
<text x="10.2" y="186">D</text>
<text x="171.2" y="182.6">Revision</text>
<text x="285.2" y="186">D</text>
<text x="173.4" y="191.5">1 2</text>
<text x="35" y="200">1</text>
<text x="85" y="200">2</text>
<text x="135" y="200">3</text>
<text x="185" y="200">4</text>
<text x="235" y="200">5</text>
<text x="285" y="200">6</text>
</g>
<g font-size="1.3">
<text x="271.5" y="16.4">Button-1</text>
<text x="271.5" y="29.1">Button-2</text>
<text x="101.3" y="39.3">Button-1</text>
<text x="101.3" y="41.8">Button-2</text>
<text x="218.4" y="39.3">LEDs</text>
<text x="271.5" y="41.8">Button-3</text>
<text x="101.3" y="44.4">Button-3</text>
<text x="101.3" y="46.9">Button-4</text>
<text x="29.2" y="59.6">MIDI-Out</text>
<text x="115.5" y="58.4">LED-Onboard</text>
<text x="271.5" y="54.5">Button-4</text>
<text x="29.2" y="62.2">MIDI-In</text>
<text x="29.2" y="69.8">LEDs</text>
<text x="29.2" y="79.9">MIDI-Out-2</text>
<text x="29.2" y="82.5">MIDI-In-2</text>
<text x="29.2" y="105.3">LED-Onboard</text>
<text x="143.6" y="147.3">MIDI-In</text>
<text x="107.9" y="157.4">MIDI-Out</text>
<text x="140.9" y="177.7">MIDI-In-2</text>
<text x="107.9" y="187.9">MIDI-Out-2</text>
</g>
<g font-size="1.3" fill="#ff5cbb">
<text x="69.7" y="20">+3V3</text>
<text x="58.4" y="24.1">+VCORE</text>
<text x="171.9" y="36.3">+5V</text>
<text x="195.5" y="36.3">+3V3</text>
<text x="44.1" y="48">+3V3</text>
<text x="258" y="81">+VLINK</text>
<text x="101.7" y="94.9">+3V3</text>
<text x="261.3" y="100">+5V</text>
<text x="39" y="121.6">+3V3</text>
<text x="180.7" y="138.1">Power</text>
<text x="192.8" y="138.1">+VLINK</text>
<text x="228.1" y="143.2">+VLINK</text>
<text x="241.4" y="143.2">Input</text>
<text x="248.7" y="143.2">Output</text>
<text x="260.1" y="143.2">+5V</text>
<text x="39.4" y="147">+VLINK</text>
<text x="39.4" y="177.5">+VLINK</text>
</g>
<g font-size="1.3" fill="#008484">
<text x="261.1" y="20.5">SW102</text>
<text x="261.3" y="23.1">SKSG</text>
<text x="59.7" y="26.4">C103</text>
<text x="59.7" y="28.9">10u</text>
<text x="81.2" y="26.4">C104</text>
<text x="81.5" y="28.9">0u1</text>
<text x="91.4" y="26.4">C105</text>
<text x="91.4" y="28.9">0u1</text>
<text x="101.6" y="26.4">C106</text>
<text x="101.6" y="28.9">0u1</text>
<text x="111.7" y="26.4">C107</text>
<text x="111.7" y="28.9">0u1</text>
<text x="121.9" y="26.4">C108</text>
<text x="121.9" y="28.9">0u1</text>
<text x="184.1" y="29.2">U102</text>
<text x="17.2" y="33.2">C101</text>
<text x="17.3" y="35.5">18p</text>
<text x="25.6" y="33.2">Y101</text>
<text x="25.9" y="35.8">32k768</text>
<text x="176.9" y="32.2">TPS78433QWDRBRQ1</text>
<text x="260.9" y="33.2">SW103</text>
<text x="261.3" y="35.5">SKSG</text>
<text x="56.4" y="40.3">PA00</text>
<text x="65.7" y="38.8" transform="rotate(-90 65.7 38.8)">VSW</text>
<text x="73.4" y="41.9" transform="rotate(-90 73.4 41.9)">VDDIOB</text>
<text x="78.1" y="40.3">PB00</text>
<text x="166.3" y="41.6">C109</text>
<text x="182.1" y="40.3">IN</text>
<text x="187.4" y="40.3">OUT</text>
<text x="200.6" y="41.6">C110</text>
<text x="229.8" y="36.3">LEDs</text>
<text x="231.2" y="40.3">LED</text>
<text x="56.4" y="42.9">PA01</text>
<text x="56.4" y="45.4">PA02</text>
<text x="56.4" y="48">ANAREF</text>
<text x="68.3" y="43.7" transform="rotate(-90 68.3 43.7)">VDDCORE</text>
<text x="75.9" y="42.2" transform="rotate(-90 75.9 42.2)">VDDANA</text>
<text x="78.1" y="48">PB03</text>
<text x="78.1" y="42.9">PB01</text>
<text x="78.1" y="45.4">PB02</text>
<text x="175.5" y="44.9">10u</text>
<text x="182.1" y="42.9">EN</text>
<text x="187.7" y="46.5" transform="rotate(-90 187.7 46.5)">GND</text>
<text x="200.6" y="44.1">10u</text>
<text x="261.1" y="45.9">SW104</text>
<text x="17.3" y="48.2">C102</text>
<text x="17.3" y="50.7">18p</text>
<text x="56.4" y="50.5">PA04</text>
<text x="56.4" y="53">PA05</text>
<text x="78.1" y="50.5">PB04</text>
<text x="78.1" y="53">PB05</text>
<text x="128.6" y="53">Orange</text>
<text x="137.1" y="53">R102</text>
<text x="261.3" y="48.5">SKSG</text>
<text x="56.4" y="55.6">PA06</text>
<text x="56.4" y="58.1">PA07</text>
<text x="78.1" y="55.6">PB06</text>
<text x="78.1" y="58.1">PB07</text>
<text x="129.5" y="55.6">D103</text>
<text x="137.1" y="55.8">330R</text>
<text x="260.9" y="58.6">SW105</text>
<text x="56.4" y="60.7">PA08</text>
<text x="56.4" y="63.2">PA09</text>
<text x="56.4" y="65.7">PA10</text>
<text x="78.1" y="60.7">PB08</text>
<text x="78.1" y="63.2">PB09</text>
<text x="78.1" y="65.7">PB10</text>
<text x="261.3" y="60.9">SKSG</text>
<text x="56.4" y="68.3">PA11</text>
<text x="56.4" y="70.8">PA12</text>
<text x="78.1" y="68.3">PB11</text>
<text x="78.1" y="70.8">PB12</text>
<text x="130.1" y="69.5">SW101</text>
<text x="56.4" y="73.4">PA13</text>
<text x="56.4" y="75.9">PA14</text>
<text x="78.1" y="73.4">PB13</text>
<text x="78.1" y="75.9">PB14</text>
<text x="130.7" y="72.1">SKSG</text>
<text x="172.8" y="76.5">J102</text>
<text x="239.2" y="77.2">PWR_FLAG</text>
<text x="239.2" y="73.4">PWR_FLAG</text>
<text x="257.3" y="77.2">Shield</text>
<text x="56.4" y="78.4">PA15</text>
<text x="56.4" y="81">PA16</text>
<text x="56.4" y="83.5">PA17</text>
<text x="64.5" y="80.7">ATSAMD51J</text>
<text x="67.2" y="78.2">U101</text>
<text x="78.1" y="78.4">PB15</text>
<text x="78.1" y="81">PB16</text>
<text x="78.1" y="83.5">PB17</text>
<text x="172.7" y="79.5">DX07S016JA3</text>
<text x="239.2" y="81">PWR_FLAG</text>
<text x="56.4" y="86.1">PA18</text>
<text x="56.4" y="88.6">PA19</text>
<text x="78.1" y="86.1">PB22</text>
<text x="78.1" y="88.6">PB23</text>
<text x="121.3" y="89.9">Cortex</text>
<text x="122" y="87.3">J101</text>
<text x="187.4" y="84.8">VBUS</text>
<text x="188.6" y="89.9">CC1</text>
<text x="215.8" y="87.8">R103</text>
<text x="56.4" y="91.1">PA20</text>
<text x="56.4" y="93.7">PA21</text>
<text x="78.1" y="91.1">PB30</text>
<text x="78.1" y="93.7">PB31</text>
<text x="114.8" y="94.9">VCC</text>
<text x="128" y="94.9">SWDIO</text>
<text x="188.6" y="92.4">CC2</text>
<text x="215.8" y="94.7">5k1</text>
<text x="215.8" y="90.1">5k1</text>
<text x="215.9" y="92.4">R104</text>
<text x="242.3" y="92.4">ESD101</text>
<text x="242.3" y="95.6">RCLAMP0582N</text>
<text x="56.4" y="96.2">PA22</text>
<text x="56.4" y="98.8">PA23</text>
<text x="56.4" y="101.3">USB-</text>
<text x="127.7" y="97.5">SWCLK</text>
<text x="189.5" y="97.5">D-</text>
<text x="189.5" y="100">D-</text>
<text x="243.1" y="100">D1</text>
<text x="249.6" y="100">VBUS</text>
<text x="56.4" y="103.8">USB+</text>
<text x="56.4" y="106.4">PA27</text>
<text x="114.8" y="105.1">GND</text>
<text x="128.1" y="105.1">RESET</text>
<text x="189.5" y="102.6">D+</text>
<text x="189.5" y="105.1">D+</text>
<text x="243.1" y="102.6">D1</text>
<text x="243.1" y="107.6">D2</text>
<text x="56.4" y="108.9">PA30</text>
<text x="56.4" y="111.5">PA31</text>
<text x="187.3" y="112.7">SBU1</text>
<text x="243.1" y="110.2">D2</text>
<text x="250.7" y="110.2">GND</text>
<text x="56.4" y="119.1">RESET</text>
<text x="176.2" y="116.4" transform="rotate(-90 176.2 116.4)">SHIELD</text>
<text x="183.8" y="116.4" transform="rotate(-90 183.8 116.4)">GND</text>
<text x="187.3" y="115.3">SBU2</text>
<text x="48.2" y="124.2">R101</text>
<text x="68.3" y="122.7" transform="rotate(-90 68.3 122.7)">GND</text>
<text x="70.8" y="122.7" transform="rotate(-90 70.8 122.7)">GNDANA</text>
<text x="73.4" y="122.7" transform="rotate(-90 73.4 122.7)">PAD</text>
<text x="172.2" y="124.9">Shield</text>
<text x="48.3" y="126.7">100k</text>
<text x="77.4" y="137.9">Link Socket</text>
<text x="172.7" y="134.1">PowerDelivery</text>
<text x="240" y="139.2">Power +5V</text>
<text x="121.9" y="144.3">MIDI In</text>
<text x="127" y="148.3">MIDI-Data</text>
<text x="177.6" y="144.5">UART-RX</text>
<text x="177.9" y="147">UART-TX</text>
<text x="22.5" y="155.1">PMEG6030AEXEX</text>
<text x="22.5" y="152.6">D101</text>
<text x="121.9" y="154.4">MIDI Out</text>
<text x="22.6" y="159.2">TVS101</text>
<text x="22.6" y="161.5">SMBJ33CA</text>
<text x="78.8" y="157.2">Power</text>
<text x="123.3" y="158.4">MIDI-Data</text>
<text x="272" y="166.1">FID101</text>
<text x="77.4" y="168.4">Link Socket-2</text>
<text x="180.6" y="172.2">ICON101</text>
<text x="272" y="172.4">FID102</text>
<text x="121.9" y="174.8">MIDI In-2</text>
<text x="127" y="178.8">MIDI-Data</text>
<text x="272" y="178.8">FID103</text>
<text x="22.5" y="185.6">PMEG6030AEXEX</text>
<text x="22.5" y="183.1">D102</text>
<text x="121.9" y="184.9">MIDI Out-2</text>
<text x="183.1" y="182.6">INFO101</text>
<text x="22.6" y="189.7">TVS102</text>
<text x="22.6" y="192">SMBJ33CA</text>
<text x="78.8" y="187.7">Power</text>
<text x="123.3" y="188.9">MIDI-Data</text>
<text x="183.1" y="191.7">INFO102</text>
</g>
<g font-size="1.3" fill="#0b8109">
<text x="29.2" y="39.3">XIN32</text>
<text x="29.2" y="41.8">XOUT32</text>
</g>
<g font-size="1.3" fill="#a3a30c">
<text x="92.3" y="67.2">Socket-TX-Enable</text>
<text x="100.2" y="69.8">Socket-TX</text>
<text x="99.9" y="72.3">Socket-RX</text>
<text x="29.2" y="95.2">Socket-2-TX</text>
<text x="29.2" y="92.6">Socket-2-TX-Enable</text>
<text x="29.2" y="97.7">Socket-2-RX</text>
<text x="52" y="140.9">Socket-RX</text>
<text x="78.8" y="141.9">RX</text>
<text x="52" y="148.5">Socket-TX</text>
<text x="78.8" y="149.6">TX</text>
<text x="52" y="151.1">Socket-TX-Enable</text>
<text x="78.8" y="152.1">TX-Enable</text>
<text x="52" y="158.7">Socket-Shield</text>
<text x="78.8" y="159.7">Shield</text>
<text x="52" y="171.4">Socket-2-RX</text>
<text x="78.8" y="172.4">RX</text>
<text x="52" y="179">Socket-2-TX</text>
<text x="52" y="181.5">Socket-2-TX-Enable</text>
<text x="78.8" y="180">TX</text>
<text x="78.8" y="182.6">TX-Enable</text>
<text x="52" y="189.2">Socket-Shield</text>
<text x="78.8" y="190.2">Shield</text>
</g>
<g font-size="1.3" fill="#b27502">
<text x="138.8" y="76.1">RESET</text>
<text x="138.7" y="93.9">SWDIO</text>
<text x="138.3" y="96.5">SWCLK</text>
<text x="29.2" y="107.9">SWCLK</text>
<text x="138.8" y="104.1">RESET</text>
<text x="29.2" y="110.4">SWDIO</text>
<text x="29.2" y="118">RESET</text>
</g>
<g font-size="1.3" fill="#51c90f">
<text x="29.2" y="100.3">USB-</text>
<text x="201.4" y="99">USB-</text>
<text x="201.4" y="101.5">USB+</text>
<text x="232.4" y="99">USB+</text>
<text x="29.2" y="102.8">USB+</text>
<text x="232.4" y="106.6">USB-</text>
</g>
<g font-size="1.3" fill="#0000c2">
<text x="102.8" y="118.6">ANAREF - Silicon Bug CHIP003-161</text>
<text x="102.8" y="120.6">VDDANA as the DAC Reference non-functional.</text>
<text x="102.8" y="126.2">RESET - Silicon Bug HIP003-159</text>
<text x="102.8" y="128.2">Internal pull-up non-functional.</text>
</g>
<g font-size="1.3" fill="#676767">
<text x="78.8" y="144.5">RX-Enable</text>
<text x="78.8" y="175">RX-Enable</text>
</g>
</svg>
